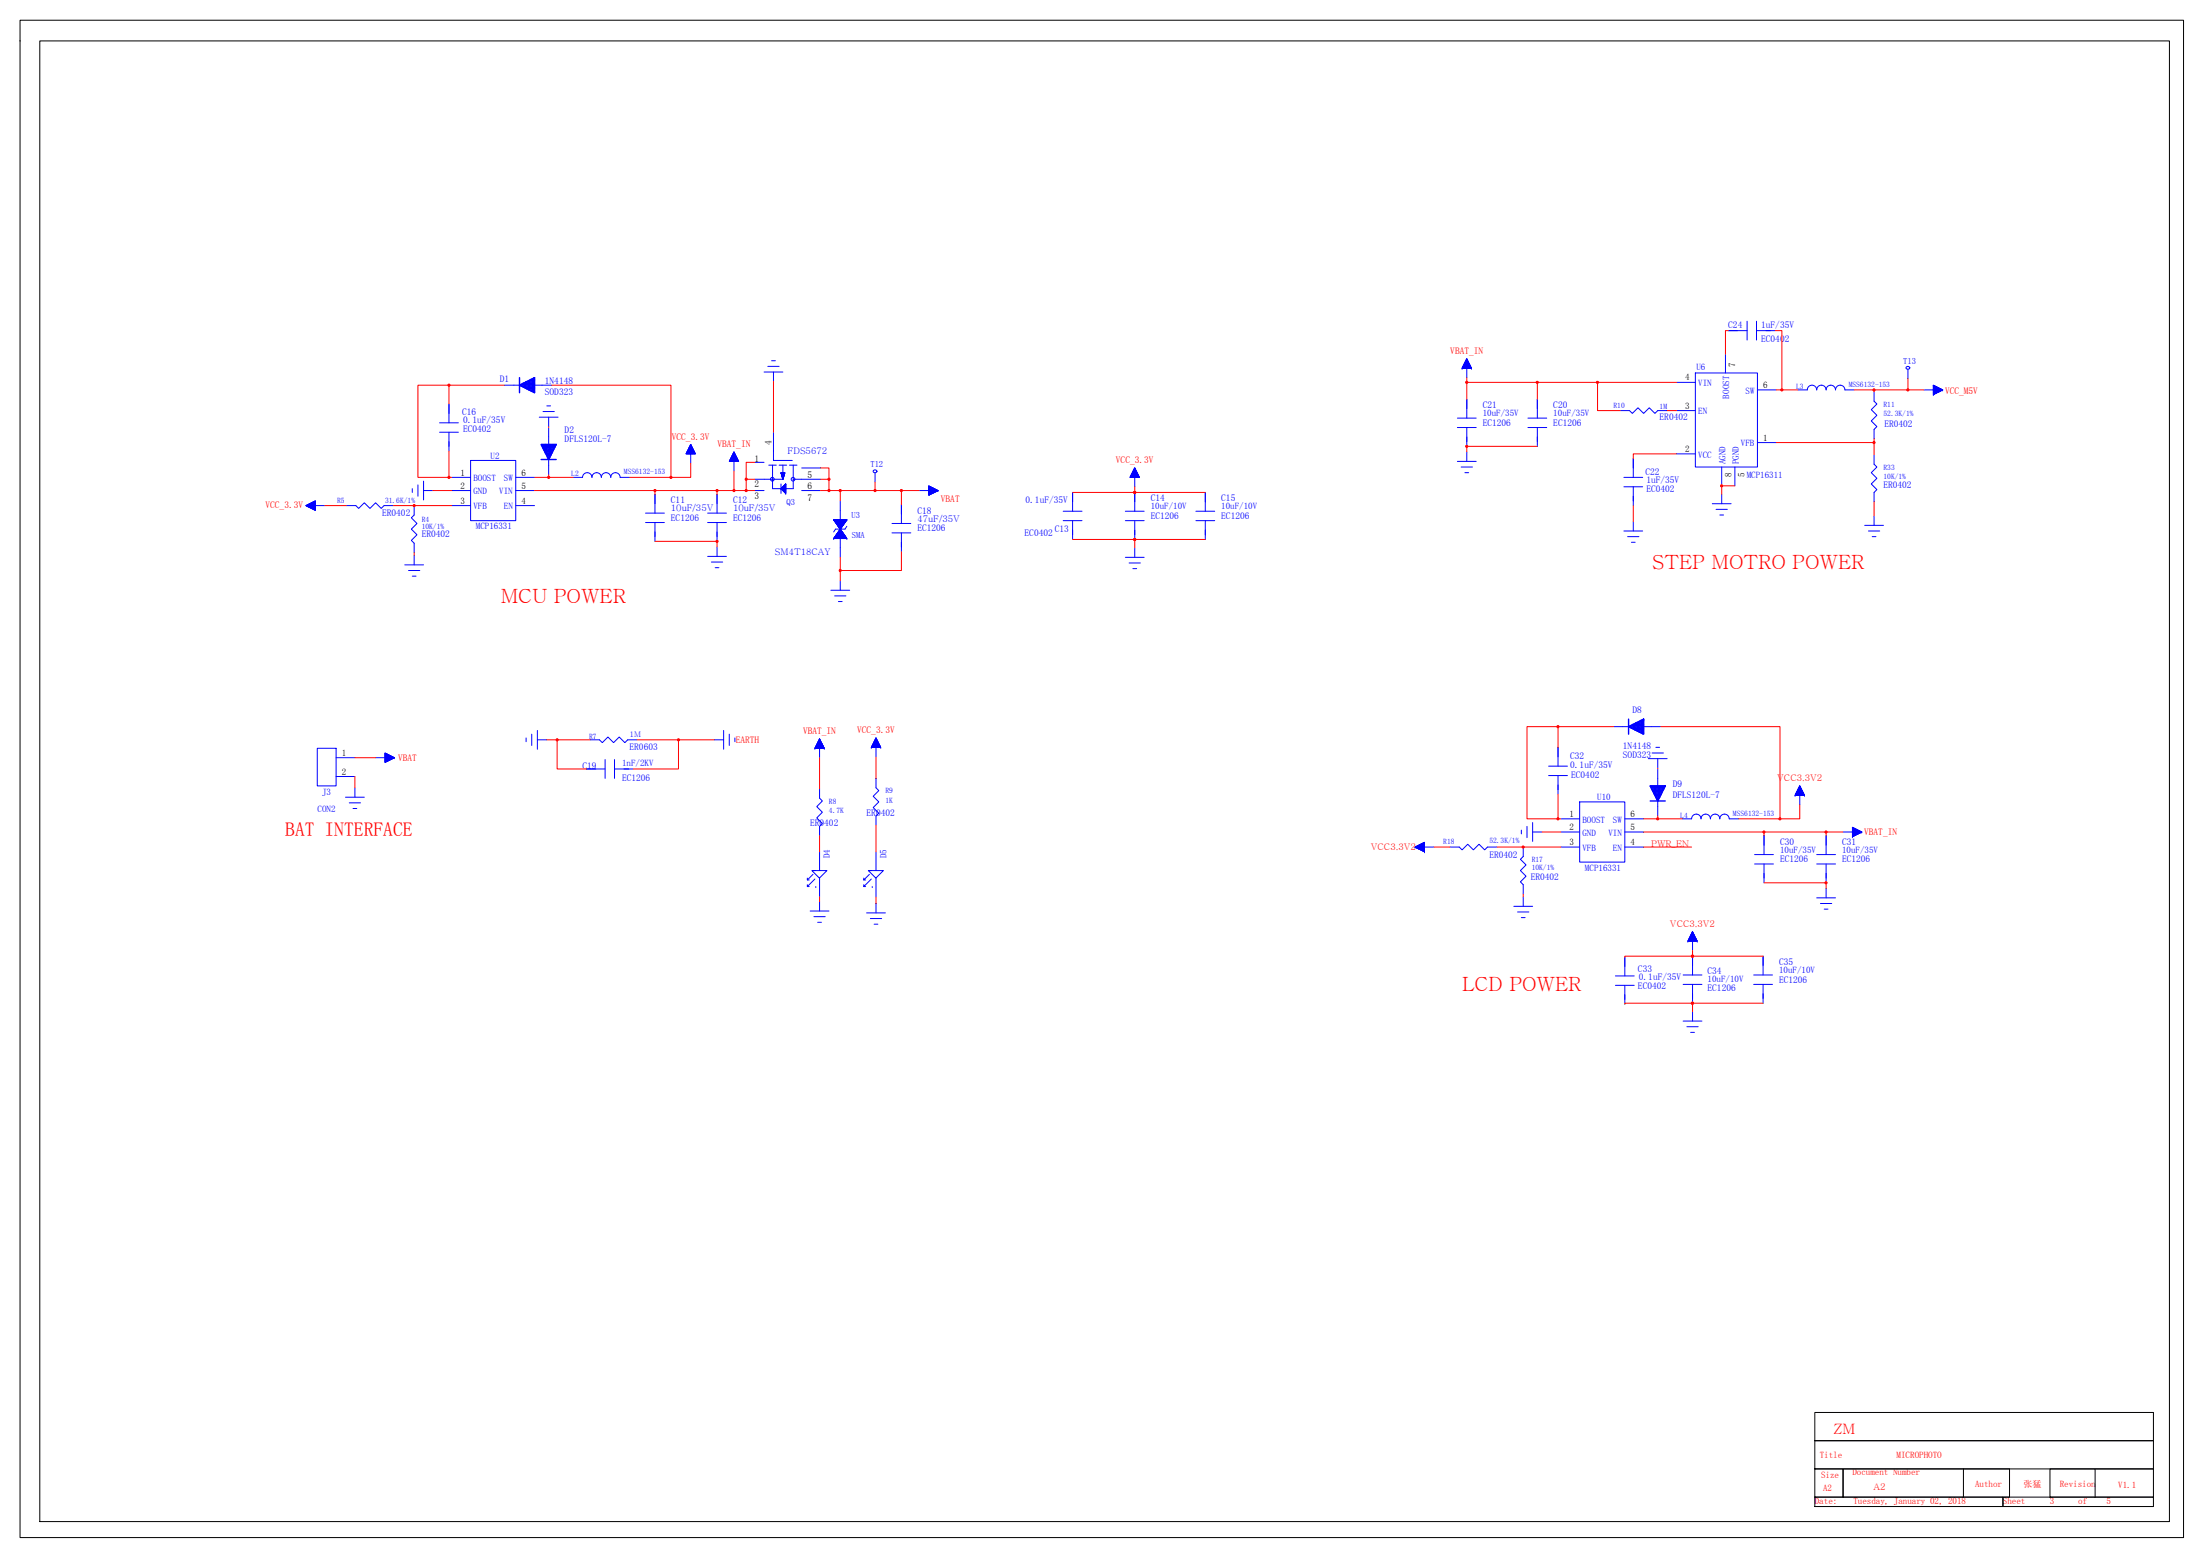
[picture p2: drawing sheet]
<svg xmlns="http://www.w3.org/2000/svg" width="594mm" height="420mm" viewBox="0 0 594 420" stroke-linecap="round" stroke-linejoin="round" font-family="sans-serif">
<g fill="none" stroke="#00f" stroke-width=".27">
<path d="M118.7 116.7h5.1M118.7 114.2h5.1M121.2 109.1v5.1M121.2 116.7v5.1M136.2 104h4.1M144.3 104h4.6M148.2 115.4v4.6M93.5 136.5h2.6l.8 .8 1.5-1.5 1.5 1.5 1.5-1.5 1.5 1.5 .8-.8h2.5M111.8 136.5v2.6l-.7 .7 1.5 1.6-1.5 1.5 1.5 1.5-1.5 1.5 .7 .8v2.5M122 128.9h5.1M122 132.5h5.1M122 136.5h5.1"/>
<path d="M127.1 124.3h12.2v16.3h-12.2zM139.3 128.9h5M139.3 132.5h5M139.3 136.5h5M148.2 124.1v4M154.8 128.9h2.5a1.27 1.27 0 0 1 1.3-1.3 1.27 1.27 0 0 1 1.2 1.3 1.27 1.27 0 0 1 1.3-1.3 1.27 1.27 0 0 1 1.3 1.3 1.27 1.27 0 0 1 1.3-1.3 1.27 1.27 0 0 1 1.2 1.3 1.27 1.27 0 0 1 1.3-1.3 1.27 1.27 0 0 1 1.3 1.3h2.5M174.3 138.6h5.1M176.9 133.5v5.1M191.1 138.6h5.1M193.6 133.5v5.1M226.9 135.3v15.2M243.4 136.3v5.1"/>
<path d="M287.1 138h5.1M289.6 133v5M303.9 138h5.1M306.4 133v5M322.9 138h5.1M325.5 133v5M174.3 141.1h5.1M176.9 141.1v5.1M191.1 141.1h5.1M193.6 141.1v5.1M225.1 140.3h3.6l-1.8 2.6zM225.1 140.3h.1"/>
<path d="M225.1 140.3h3.6M225.1 145.4h.1M225.1 145.4h3.6M225.2 145.4h3.4M225.2 140.3v.2h3.4M225.2 140.5h3.4M225.3 145.2v.2M225.3 145.2h3.2M225.3 140.7h3.2M225.3 145.2h3.2v.2M225.4 140.3v.4h3M225.4 145v.4"/>
<path d="M225.4 145.1h3v.3M225.4 140.3v.5h3M225.4 145h3v.4M225.5 140.3v.6h2.8M225.5 145.4v-.5h2.8v.5M225.5 145h2.8M225.5 144.8v.6M225.6 141.1h2.6M225.6 144.8h2.6M225.6 140.3v.8h2.6M225.6 144.7v.7M225.6 144.7h2.6v.7"/>
<path d="M225.7 141.2h2.4M225.7 144.6v.8M225.7 144.7h2.4M225.7 140.3v.9M225.7 145.4v-.9h2.4v.9M225.7 144.6h2.4M225.8 141.3h2.2M225.8 145.4v-1h2.2v1M225.8 144.5h2.2M225.8 140.3v1.1h2.2M225.9 144.3v1.1M225.9 144.4h2"/>
<path d="M225.9 140.3v1.2M225.9 141.5h2M225.9 140.3v1.3h2l-.1-1.3M226 141.6h1.8M226 144.2h1.8M226.1 145.4v-1.3h1.7v1.3M226.1 140.3v1.4h1.7M226.1 144v1.4M226.1 144h1.6v1.4M226.1 140.3v1.5h1.6M226.1 144h1.6M226.1 140.3v1.6l1.6-.1-.1-1.5"/>
<path d="M226.2 141.9h1.4M226.2 144h1.4M226.2 143.9h1.4v1.5M226.2 142h1.4M226.2 143.8v1.6M226.2 140.3v1.7M226.3 143.7v1.7M226.3 143.8h1.2M226.3 140.3v1.8l1.2-.1v-1.7M226.3 142.1h1.2M226.3 143.6v1.8M226.3 143.7h1.2"/>
<path d="M226.3 140.3v1.9M226.4 142.2h1M226.4 143.6h1M226.5 143.5v1.9M226.5 143.6h.9M226.5 143.5h.9M226.5 140.3v2M226.5 142.3h.8M226.5 145.4v-1.9h.8v1.9M226.5 140.3v2.1M226.6 142.4h.7M226.6 140.3v2.2l.7-.1-.1-2.1"/>
<path d="M226.6 143.3h.6M226.6 142.6h.6M226.6 142.5h.6M226.6 140.3v2.3M226.7 143.1v2.3M226.7 143.2h.4M226.7 140.3v2.4M226.8 142.7h.3M226.8 140.3v2.5M226.8 142.8h.2M226.8 143h.2M226.9 143h.1"/>
<path d="M226.9 140.3v5.1M226.9 142.9h.1M226.9 142.9l1.8 2.5h-3.6zM227 142.9v2.5M227 140.3v2.5M227 143v2.4M227 140.3v2.4M227.1 143v2.4M227.1 143.1h-.3v2.3M227.1 140.3v2.3h-.4M227.2 143.2v2.2M227.2 143.3h-.6v2.1"/>
<path d="M227.2 140.3v2.2M227.2 143.3v2.1M227.3 143.4h-.7v2M227.3 140.3v2M227.4 143.5v1.9M227.4 140.3v1.9M227.4 143.6v1.8M227.4 140.3v1.8M227.5 143.6v1.8M227.6 143.8v1.6M227.6 140.3v1.6M227.7 140.3v1.4"/>
<path d="M227.8 140.3v1.3M227.8 144.1v1.3M227.9 144.3h-2v1.1M227.9 144.3v1.1M227.9 140.3v1.1M228 140.3v1.1h-2.2M228 144.5v.9M228 140.3v.9M228.1 140.3v.9h-2.4v-.9M228.2 140.3v.8M228.2 144.8v.6M228.2 140.3l.1 .6h-2.8v-.6"/>
<path d="M228.3 140.3v.5M228.4 140.3v.4M228.5 140.3v.3h-3.2v-.3M228.6 140.3v.1M228.6 140.3l-3.5 .1M228.7 142.1l-.5 .8h-2.6l-.5 .7M228.7 145.4h.1M228.7 140.3h.1M240.9 143.9h5M240.9 141.4h5M243.4 143.9v5.1M287.1 140.6h5.1"/>
<path d="M289.6 140.6v5.1M303.9 140.6h5.1M306.4 140.6v5.1M322.9 140.6h5.1M325.5 140.6v5.1M159.3 199.8h2.6l.7 .7 1.6-1.5 1.5 1.5 1.5-1.5 1.5 1.5 .8-.7h2.5M158.3 207.6h5.1M163.4 205.1v5.1M165.9 207.6h5.1M165.9 205.1v5.1M221.3 213v2.5l.8 .8-1.6 1.5 1.6 1.5-1.6 1.6 1.6 1.5-.8 .7v2.6M236.6 210.2v2.5l.7 .8-1.5 1.5 1.5 1.5-1.5 1.6 1.5 1.5-.7 .7v2.6"/>
<path d="M426.6 216.5h12.2v16.3h-12.2zM218 237.6h.5M218 239.4h.5M219.5 236.1l-1.5 1.5v-.5M219.7 235.1h3.6l-2 2-2.1-2h.8M220 237.4l-2 2v-.5M220.3 239.4h.1M221.3 230v5.1M221.3 237.1v5.1M233.2 237.6h.6M233.2 239.4h.6M234.8 236.1l-1.6 1.5v-.5"/>
<path d="M235 235.1h3.5l-2 2-2-2h.8M235.3 237.4l-2.1 2v-.5M235.5 239.4h.1M236.6 230v5.1M236.6 237.1v5.1M391.5 228.7h2.6l.7 .8 1.5-1.5 1.6 1.5 1.5-1.5 1.5 1.5 .8-.8h2.5M411.3 228.7v2.6l-.7 .7 1.5 1.6-1.5 1.5 1.5 1.5-1.5 1.5 .7 .8v2.5M421.5 221.1h5.1M421.5 224.7h5.1M421.5 228.7h5.1M438.8 221.1h5M438.8 224.7h5"/>
<path d="M438.8 228.7h5M454.3 221.1h2.5a1.27 1.27 0 0 1 1.3-1.3 1.27 1.27 0 0 1 1.2 1.3 1.27 1.27 0 0 1 1.3-1.3 1.27 1.27 0 0 1 1.3 1.3 1.27 1.27 0 0 1 1.2-1.3 1.27 1.27 0 0 1 1.3 1.3 1.27 1.27 0 0 1 1.3-1.3 1.27 1.27 0 0 1 1.3 1.3h2.5M473.8 233.3h5.1M473.8 230.8h5.1M476.3 225.7v5.1M476.3 233.3v5.1M490.6 233.3h5.1M490.6 230.8h5.1M493.1 225.7v5.1M493.1 233.3v5.1"/>
</g>
<g fill="none" stroke="#00f" stroke-width=".38">
<path d="M140.3 104l4-2v4zM140.3 102v4M140.7 104.2h3.6M140.9 103.7v.6M141.4 104.6h2.9M141.6 103.4v1.3M142.1 104.9h2.2M142.3 103v2M142.7 102.8v2.4M142.7 102.8h1.6M142.8 105.3h1.5M143 102.6v2.8"/>
<path d="M143.4 102.4v3.2M143.4 102.4h.9M143.5 105.6h.8M143.7 102.3v3.4M144.1 102.1v3.8M144.2 102.1h.1M144.2 106h.1M144.3 103.9h-3.8v.3M144.3 103.5h-3v1M144.3 103.1h-2.3v1.8M146.1 120h4.1l-2 4.1zM146.1 124.1h4.1"/>
<path d="M146.2 120v.2h3.9M146.4 120.6h3.5M146.6 120v.9h3.1M146.7 121.3h2.9M147 120v1.6h2.4M147.1 122h2.1M147.3 120v2.4h1.7M147.5 122.7h1.4M147.7 120v3.1h1M147.8 123.4h.7M148 120v3.8h.3M148.4 120v3.7"/>
<path d="M148.7 120v3M149.1 120v2.3M149.4 120v1.5M149.8 120v.8M150.1 120v.1M439.8 196.2l4-2v4zM440 196.3h3.8M440.2 196h3.6M440.7 196.7h3.1M440.9 195.6h2.9M441.4 197h2.4M441.7 195.3h2.1"/>
<path d="M442.1 197.4h1.7M442.4 194.9h1.4M442.8 197.7h1M443.1 194.5h.7M443.5 198.1h.3"/>
</g>
<circle cx="443.8" cy="194.2" r=".19" fill="#00f"/>
<g fill="none" stroke="#00f" stroke-width=".38">
<path d="M439.8 194.2v4M440 196.1v.2M440.3 195.9v.6M440.7 195.8v.9M441 195.6v1.3M441.4 195.4v1.6M441.7 195.2v2M442.1 195.1v2.3M442.5 194.9v2.7M442.8 194.7v3M443.2 194.5v3.5M443.5 194.4v3.7"/>
<path d="M445.6 212.2h4.1l-2.1 4.1zM445.6 216.3h4.1M445.7 212.2l3.9 .1M445.8 212.7h3.7M446 212.2v.8h3.3M446.2 213.4h2.9M446.4 212.2v1.5h2.5M446.5 214.1h2.3M446.7 212.2v2.3h1.9M446.9 214.8h1.5M447.1 212.2v3h1.1M447.2 215.5h.8"/>
<path d="M447.4 212.2v3.7h.4M447.6 216.2h.1M447.8 212.2v3.8M448.2 212.2v3.1M448.5 212.2v2.4M448.9 212.2v1.6M449.2 212.2v.9M449.6 212.2v.2"/>
</g>
<g fill="none" stroke="#00f" stroke-width=".27">
<path d="M207.3 98.9h3.1M208.4 97.4h1M394.8 99.4h2.6M394.8 99.4h.1M394.9 99.3h2.4M394.9 99.3h2.4v.1M394.9 99.2v.2M395 99.1h2.2M395 99h2.1v.4M395 99v.4M395.1 98.9h2M395.1 98.8h1.9v.6"/>
<path d="M395.2 98.6h1.7v.8M395.2 98.6v.8M395.3 98.5h1.6M395.3 98.4h1.5v1M395.3 98.4v1M395.4 98.3h1.4M395.4 98.2h1.3v1.2M395.4 98.2v1.2M395.5 98.1h1.2M395.5 98h1.1v1.4M395.5 97.9v1.5M395.6 97.9h1"/>
<path d="M395.6 97.8h.9v1.6M395.6 97.7v1.7M395.7 97.7h.8M395.7 97.6h.7v1.8M395.8 97.4h.5v2M395.8 97.3v2.1M395.9 97.3h.4M395.9 97.2h.3v2.2M395.9 97.1v2.3M396 97.1h.2M396 97l.1 2.4M396 96.9v2.5"/>
<path d="M396.1 96.9l1.3 2.5h-2.6l1.3-2.5v5.1M396.1 96.9h.1M396.4 97.5h-.6l-.1 1.9M397 98.7h-1.8l-.1 .7M397.4 99.4h.1M465.9 95.6v5.1M466.7 89.3h5.1M471.8 86.7v5.1M474.3 89.3h5.1M474.3 86.7v5.1M515.2 99.7v2.5M145.6 112.6h5.1"/>
<path d="M146.6 111.1h3.1M147.7 109.6h1M148.2 112.6v2.6M206.3 100.5h5.1M208.9 116.7v7.6h5M208.9 100.5v2.5M393.5 115.4h5.1M393.5 112.9h5.1M396.1 107.8v5.1M396.1 115.4v5.1M412.6 115.4h5.1M412.6 112.9h5.1"/>
<path d="M415.1 107.8v5.1M415.1 115.4v5.1M437.5 110.9h2.5l.8 .7 1.5-1.5 1.5 1.5 1.6-1.5 1.5 1.5 .7-.7h2.6M452.7 110.9h5.1M452.7 103.3h5.1M457.8 100.7h16.8v25.4h-16.8zM474.6 119.5h5.1M474.6 105.3h5.1M485.5 105.3h2.5a1.27 1.27 0 0 1 1.3-1.3 1.27 1.27 0 0 1 1.3 1.3 1.27 1.27 0 0 1 1.2-1.3 1.27 1.27 0 0 1 1.3 1.3 1.27 1.27 0 0 1 1.3-1.3 1.27 1.27 0 0 1 1.3 1.3 1.27 1.27 0 0 1 1.2-1.3 1.27 1.27 0 0 1 1.3 1.3h2.5M506.1 105.8v2.5l.7 .8-1.5 1.5 1.5 1.5-1.5 1.6 1.5 1.5-.7 .8v2.5M519.5 105.3h5.1l-2.5 1.3v-2.6l2.5 1.3h-2.5M522.1 106.6h.1"/>
<path d="M522.1 104h.1M522.1 106.4h.2M522.1 106.4h.4M522.1 106.3h.6M522.1 106h1M522.1 105.9h1.5M522.1 105.7h1.7M522.1 105.6h1.9M522.1 105.5h2.1M522.1 105.4h2.3M522.1 105.2l2.4 .1M522.1 105.1h2.2v.3"/>
<path d="M522.1 105h2l-.1 .5M522.1 104.9h1.8l-.1 .7M522.1 104.8h1.6l-.1 .9M522.1 104.7h1.4l-.1 1.2M522.1 104.6h1.2l-.1 1.3M522.1 104.5h1M522.1 104.4h.8l-.1 1.8M522.1 104.3h.6l-.1 2M522.1 104.2h.4l-.1 2.2M522.1 104.1h.2l-.1 2.3M522.1 104.1v2.4M522.3 104.2v2.2"/>
<path d="M522.5 104.3v2M522.7 104.4v1.8M522.9 104.5v1.7h-.8M523 104.5v1.5M523.1 104.6v1.4M523.3 104.7v1.2h-1.2M523.5 104.8v1M523.7 104.9v.8M524 105v.6M524.1 105.1v.4M524.4 105.2v.2M524.5 105.3h.1"/>
<path d="M82.7 136.5v.1M82.8 136.4l-.1 .2h2.5M82.8 136.4h2.4M82.9 136.4v.3M83 136.3l-.1 .4h2.3M83 136.3h2.2M83.1 136.3v.5M83.1 136.8h2.1M83.2 136.2v.6M83.2 136.2h2M83.3 136.2v.7M83.4 136.1l-.1 .8h1.9"/>
<path d="M83.5 136.1h1.7M83.5 136.1v.9M83.5 137h1.7M83.6 136v1M83.6 136h1.6M83.7 136v1.1M83.8 135.9l-.1 1.2h1.5M83.9 135.9h1.3M83.9 135.9v1.3M84 135.8v1.4h1.2M84 135.8h1.2M84.1 135.8v1.5"/>
<path d="M84.2 135.7v1.7h1M84.3 135.7h.9M84.3 135.7v1.7M84.4 135.6v1.8h.8M84.5 135.6h.7M84.5 135.6v1.9M84.6 135.5v2h.6M84.7 135.5h.5M84.7 135.5v2.1M84.8 135.4v2.2h.4M84.9 135.4h.3M84.9 135.4v2.3"/>
<path d="M85 135.3v2.5h.2M85.1 135.3h.1M85.1 135.3v2.5M87.7 136.5h-5.1l2.6 1.3v-2.5l-2.6 1.2h2.6M111.3 132v1M112.9 130.9v3.1M114.4 129.9v5.1M114.4 132.5h2.5M185.3 122.4h2.4M185.4 122.3h2.2M185.5 122v.6M185.5 122.1h2"/>
<path d="M185.6 122h1.9M185.6 121.8v.8M185.6 121.9h1.8M185.7 121.8h1.7M185.7 121.6v1M185.7 121.7h1.6M185.8 121.6h1.5M185.8 121.4v1.2M185.8 121.5h1.4M185.9 121.4h1.3M185.9 121.1v1.5M185.9 121.3h1.2"/>
<path d="M186 121.2h1.1M186 120.9v1.7M186 121.1h1M186.1 121h.9M186.1 120.7v1.9M186.1 120.9h.8M186.2 120.8h.7M186.2 120.5v2.1M186.2 120.7h.6v1.9M186.3 120.6h.5M186.3 120.3v2.3M186.3 120.5h.4"/>
<path d="M186.4 120.4h.3M186.4 120.1v2.5M186.4 120.3h.2M186.5 120.2h.1M186.5 122.6v-2.6l1.3 2.6h-2.6l1.3-2.6v5.1M186.5 120.1h.1M186.6 120.2v2.4M186.7 120.4v2.2M186.9 120.8v1.8M187 121v1.6M187.1 121.2v1.4M187.2 121.4v1.2"/>
<path d="M187.3 121.6v1M187.4 121.9v.7M187.5 122v.6M187.6 122.2h-2.1l-.1 .4M187.6 122.3v.3M197 124.4l2.4 .1M197 124.4h2.4M197.1 124.3h2.2M197.2 124v.6M197.2 124.1h2M197.2 124h2M197.3 123.8v.8"/>
<path d="M197.3 123.9h1.8M197.4 123.8h1.7M197.4 123.6v1M197.4 123.7h1.6M197.4 123.6h1.6M197.5 123.5h1.4M197.6 123.2v1.4M197.6 123.3h1.2M197.6 123.2h1.2M197.7 123v1.6M197.7 123.1h1M197.8 123h.9"/>
<path d="M197.8 122.8v1.8M197.8 122.9h.8M197.9 122.8h.7M197.9 122.6v2M197.9 122.7h.6M197.9 122.6h.6M198 122.4v2.2M198 122.5h.4M198 122.4h.4M198.1 122.2v2.4M198.1 122.3h.2M198.2 122.2h.1"/>
<path d="M198.2 124.6v-2.6l1.3 2.6h-2.6l1.3-2.6v5.1M198.2 122.1h.1M198.3 122.3v2.3M198.4 122.4v2.2M198.5 122.7v1.9M198.6 122.9v1.7M198.7 123.1v1.5M198.8 123.3v1.3M198.9 123.4h-1.4v1.2M198.9 123.5v1.1M199 123.7v.9M199.1 123.9v.7"/>
<path d="M199.2 124.1v.5M199.3 124.2h-2.2v.4M199.3 124.3v.3M203.8 132.5h2.5M203.8 124.8h2.5M207.6 125.6h2M208.6 125.6v6.4h5.6v-6.4M210.4 125.6h2M210.9 127.6h1l-.5 1.8zM210.9 127.6h.1M210.9 127.8h1M210.9 127.7h1"/>
<path d="M210.9 127.6h1M210.9 132h.1M210.9 130.7v2.5M210.9 131.9h1.3M211 127.6v.2h.9M211 128h.9M211 131.9l1.2 .1M211 127.6v.4h.8l.1-.4M211 128.1h.8M211 128h.8M211.1 127.6v.8h.6M211.1 128.2h.7"/>
<path d="M211.1 132.1h1.1M211.1 128.5h.6M211.2 127.6v.9h.5M211.2 128.7h.5M211.2 128.6h.5M211.2 127.6v1.3h.4M211.2 128.7h.4M211.2 132.3h1M211.2 131.7h1M211.3 129h.3M211.3 127.6v1.5h.2M211.3 129.1h.2"/>
<path d="M211.3 131.6v.8h.9M211.4 127.6l.1 1.7M211.4 129.4h.1M211.4 129.4h-7.6M211.4 125.6v3.8M211.4 131.4h.8M211.5 127.6v1.6h-.2M211.5 131.3v1.3h.7M211.6 127.6v1.4h-.3M211.6 132.7h.6M211.6 131.3h.6M211.7 127.6l-.1 1.2h-.4"/>
<path d="M211.7 127.6v.8h-.6M211.7 131.1v1.7h.5M211.8 127.6v.6h-.7M211.8 132.9h.4M211.8 131h.4M211.9 127.6h.1M211.9 130.9v2.1h.3M212.1 133.1h.1M212.2 130.7v2.5M212.2 130.7v2.5l-1.3-1.2zM212.2 133.2h.1M212.2 130.7h.1"/>
<path d="M212.2 130.8v2.4M212.2 130.8h-.2v2.3M212.2 130.9h-.2v2.1h.2M212.2 131h-.3v1.9h.3M212.2 131.1h-.4v1.7M212.2 131.2h-.5v1.5h.5M212.2 131.3h-.6v1.3M212.2 131.4h-.7v1.1h.7M212.2 131.5h-.8v.9h.8M212.2 131.6h-.9v.7h.9M212.2 131.7h-1v.5M212.2 131.8h-1.1v.4h1.1"/>
<path d="M212.2 131.8h-1.2v.3M213.2 125.6h2M214.2 129.4h7.4M216.5 132.5h5.1M216.5 126.4h5.1M236.3 127.6v2.6M248.2 132.5h5.1l-2.5 1.2v-2.5l2.5 1.3M250.8 133.7h.1M250.8 133.6h.3M250.8 133.4h.7M250.8 133.3h.9M250.8 131.4h.5l-.1 2.1"/>
<path d="M250.8 132h1.5v1M250.8 133.2h1.2M250.8 133.1h1.4M250.8 133h1.6M250.8 132.9h1.8M250.8 132.8h2M250.8 132.7h2.2M250.8 132.6h2.4M250.8 132.5h2.5M250.8 132.4h2.3M250.8 132.3h2.1v.4M250.8 132.2h1.9l.1 .5"/>
<path d="M250.8 132.1h1.7v.8M250.8 131.8h1.3l-.1 1.3M250.8 131.8h1.1v1.4M250.8 131.7h.9M250.8 131.6h.7v1.8M250.8 131.3h.3M250.8 131.3v2.4M250.9 131.3v2.3M251 131.3v2.3M251.1 131.4v2.1M251.3 131.5v2h-.5M251.5 131.6v1.7"/>
<path d="M251.6 131.7v1.6M251.7 131.7v1.5M252 131.8v1.3M252.2 131.9v1.1M252.4 132v.9M252.6 132.1v.7M252.7 132.2v.6M253 132.3v.3M253.1 132.4v.2M253.2 132.4v.1M253.3 132.5h.1M305.2 128.9h2.5"/>
<path d="M305.2 128.8l2.4 .1M305.3 128.5v.4M305.3 128.6h2.2v.3M305.3 128.5h2.2M305.4 128.4v.5M305.4 128.4h2v.5M305.4 128.3h2M305.5 128.1v.8M305.5 128.2h1.8v.7M305.6 128.1h1.7M305.6 128v.9M305.6 128h1.6v.9"/>
<path d="M305.7 127.9h1.5M305.7 127.7v1.2M305.7 127.8h1.4v1.1M305.7 127.7h1.4M305.8 127.5v1.4M305.8 127.6h1.2v1.3M305.9 127.5h1.1M305.9 127.3v1.6M305.9 127.4h1v1.5M306 127.3h.9M306 127.1v1.8M306 127.2h.8v1.7"/>
<path d="M306.1 127.1h.7M306.1 126.9v2M306.1 127h.6v1.9M306.2 126.9h.5M306.2 126.8h.4v2.1M306.3 126.5v2.4M306.3 126.6h.2v2.3M306.4 126.5h.1M306.4 126.4v2.5M306.4 126.4h.1M306.4 126.4l1.3 2.5h-2.5l1.2-2.5v5M306.6 126.7h-.3l-.1 2.2"/>
<path d="M307.6 128.7h-2.4v.2M393.5 124.6h5.1M394.6 126.1h3M395.6 127.6h1M396.1 122v2.6M438.5 131.4h5.1M438.5 128.9h5.1M441 123.8v5.1M441 131.4v5.1M452.7 122.6h5.1M462.4 136h5.1M463.4 137.5h3"/>
<path d="M464.4 139.1h1M464.9 126.1v5.1M464.9 133.5v2.5M468.5 126.1v5.1M506.1 122.8v2.5l.7 .8-1.5 1.5 1.5 1.6-1.5 1.5 1.5 1.5-.7 .8v2.5M506.1 139.3v2.6M109.3 152.5h5.1M110.3 154.1h3.1M111.3 155.6h1M111.8 150v2.5M191.1 150.2h5.1M192.1 151.8h3"/>
<path d="M193.1 153.3h1M193.6 147.7v2.5M224.4 159.4h5M226.9 156.8v2.6M303.9 150.5h5.1M304.9 152h3M305.9 153.5h1M306.4 148v2.5M438.5 143.4h5.1M439.5 144.9h3.1M440.5 146.4h1.1M441 140.8v2.6"/>
<path d="M503.5 141.9h5.1M504.5 143.4h3.1M505.6 144.9h1M225.4 160.9h3M226.4 162.4h1M142.1 199.3v1M143.6 198.2v3.1M145.1 197.2v5.1M145.1 199.8h2.6M192.9 199.8h2.5M195.4 197.2v5.1M196.9 198.2v3.1"/>
<path d="M198.5 199.3v1M221.1 199.9v2.2M221.1 199.9h.4M221.2 199.7v2.4M221.2 199.8h.3v2.3M221.2 199.7h.2M221.3 199.5v2.6M221.3 199.6l.1 2.5M221.3 199.5h.1M221.3 199.5l1.3 2.6h-2.6l1.3-2.6v5.1M236.2 199.9v1.9M236.3 199.9h.6v1.9"/>
<path d="M236.3 199.8h.5M236.3 199.7v2.1M236.4 199.7h.4M236.4 199.6h.3M236.4 199.5v2.3M236.5 199.5h.2M236.5 199.4h.1M236.5 199.3v2.5M236.6 199.3h.1M236.6 199.3l1.2 2.5h-2.5l1.3-2.5v5M236.6 199.4v2.4M236.7 199.6v2.2"/>
<path d="M236.8 199.8v2M435.7 196.2h4.1M443.8 196.2h4.6M85.7 202.1h5.1v10.1h-5.1zM90.8 204.6h5M90.8 209.7h5M93.3 215.3h5.1M94.3 216.8h3.1M95.3 218.3h1M95.8 212.7v2.6M101.4 204.6h5.1M104 204.8h2.2"/>
<path d="M104 205.8h.1M104 205.6h.5M104 205.4h.9M104 205.2h1.4M104 205h1.8M104 204.9h2M104 204.7h2.4M104 204.5h2.3M104 204.4h2.1v.4M104 204.3h1.9M104 204.2h1.7M104 204.1h1.5"/>
<path d="M104 204h1.3M104 203.9h1.1M104 203.8h.9l-.1 1.6M104 203.7h.7M104 203.6h.5M104 203.5h.3M104 203.4l.1 2.4M104 203.3l2.5 1.3-2.5 1.3zM104 203.4v2.4M104.2 203.5v2.2M104.3 203.5v2.2h-.3M104.4 203.6v2"/>
<path d="M104.5 203.6v2M104.6 203.7v1.8M104.7 203.8v1.7h-.7M104.9 203.8v1.6M105 203.9v1.4M105.1 203.9v1.4h-1.1M105.2 204v1.2M105.3 204v1.2M105.4 204.1v1M105.6 204.2v.9h-1.6M105.6 204.2v.8M105.7 204.3v.7"/>
<path d="M105.8 204.3v.6M106 204.3v.6M106.1 204.4v.4M106.2 204.5v.2M106.4 204.6v.1M106.5 204.6h.1M220 202.1h.1M220 202.1h2.6M220.1 202h2.4M220.1 201.8v.3M220.1 201.9h2.4v.2M220.2 201.8h2.2"/>
<path d="M220.3 201.7h2.1v.4M220.4 201.4v.7M220.4 201.5h1.9v.6M220.4 201.4h1.8M220.5 202.1v-.8h1.7v.8M220.5 201.1h1.6M220.5 201v1.1M220.5 201h1.6v1.1M220.6 201h1.4M220.7 200.9h1.3v1.2M220.8 200.5v1.6M220.8 200.6h1.1v1.5"/>
<path d="M220.8 200.5h1M220.9 200.4h.9v1.7M221 200.1v2M221 200.2h.7v1.9M221 200.1h.6M221.1 200h.5v2.1M221.7 200.3h-.8v1.8M221.9 200.7h-1.2v1.4M222.3 201.5h-2v.6M222.6 202.1h.1M235.3 201.8h.1M235.4 201.7h2.3"/>
<path d="M235.4 201.5v.3M235.5 201.5h2.2M235.5 201.5h2.1M235.5 201.4v.4M235.5 201.4h2.1M235.6 201.3h1.9v.5M235.6 201.1v.7M235.6 201.1h1.9M235.7 201h1.7M235.7 201v.8M235.8 200.9h1.5M235.8 200.7v1.1"/>
<path d="M235.9 200.7h1.4v1.1M235.9 200.6h1.3M235.9 200.5v1.3M236 200.5h1.2M236 200.4h1.1M236 200.3v1.5M236 200.3h1.1v1.5M236.1 200.2h.9M236.1 200.1v1.7M236.1 200.1h.9M236.2 200h.7M237 200.2v1.6"/>
<path d="M237.2 200.6v1.2M237.4 201v.8M237.6 201.4v.4M237.7 201.6l.1 .2h-2.5M237.8 201.8h.1M418.2 209.4h5.1M418.2 206.9h5.1M420.7 201.8v5.1M420.7 209.4v5.1M445.1 204.9h5.1M446.1 203.3h3.1M447.1 201.8h1.1"/>
<path d="M447.6 207.6v4.6M447.6 216.3v4M447.6 204.9v2.5M484.7 214.8h2.6M484.7 214.8h.1M484.8 214.7h2.4M484.8 214.6h2.4v.2M484.9 214.8v-.4h2.2v.4M485 214.2h2M485 214.2h2v.6M485 214.1v.7M485.1 214.1h1.8"/>
<path d="M485.1 214.8v-.8h1.8v.8M485.2 213.8h1.6M485.2 213.7h1.6v1.1M485.3 213.6h1.4v1.2M485.3 213.5v1.3M485.4 213.4h1.2M485.4 213.3h1.2v1.5M485.4 213.2v1.6M485.5 213.2h1M485.5 213.1h.9v1.7M485.5 213v1.8M485.6 213h.8"/>
<path d="M485.6 212.9h.8v1.9M485.7 212.7h.6v2.1M485.7 212.6v2.2M485.8 212.6h.4M485.9 212.5h.2v2.3M485.9 212.4v2.4M485.9 212.4h.2M485.9 212.3l.1 2.5M485.9 212.2v2.6M486 212.2l1.3 2.6h-2.6l1.3-2.6v5.1M486 212.2h.1M486.3 212.8h-.6l-.1 2"/>
<path d="M486.7 213.7h-1.4l-.1 1.1M487.1 214.5h-2.2l-.1 .3M487.3 214.8h.1M382.1 228.7l2.6-1.2v2.5l-2.6-1.3h5.1M382.1 228.7h.1M382.1 228.8h2.6M382.3 228.9h2.4M382.3 228.6v.2M382.5 229h2.2M382.5 228.5v.4M382.7 228.4v.7h2M382.9 229.2h1.8"/>
<path d="M382.9 228.3v.9M383.1 229.3h1.6M383.1 228.2v1M383.3 228.1v1.2M383.4 229.4h1.3M383.5 228v1.4M383.6 229.5h1.1M383.7 227.9v1.7M383.8 229.6h.9M383.9 227.8v1.9M384 229.7h.7M384.1 227.7v2"/>
<path d="M384.2 229.8h.5M384.3 227.6v2.2M384.4 229.9h.3M384.5 227.5v2.5M384.7 228.5h-2.1v.5M384.7 228h-1.1v1.5M384.7 230h.1M384.7 227.5h.1M384.7 228.3h-1.7v.9M384.7 227.8h-.7v1.9M384.7 228.6h-2.3v.3M384.7 228.1h-1.3v1.3"/>
<path d="M384.7 227.6h-.3v2.3M384.7 228.4h-1.9v.7M384.7 227.9h-.9v1.7M384.7 228.7l-2.5 .1M384.7 228.2h-1.5v1.1M384.7 227.7h-.5v2.1M384.7 227.5v2.5M410.8 224.2v1M412.3 223.1v3.1M413.9 224.7h2.5M413.9 222.1v5.1M493.1 239.9v2.5"/>
<path d="M497.7 224.7h5.1l-2.6 1.2v-2.5l2.6 1.3M500.2 225.9h.1M500.2 223.4h.1M500.2 225.7h.5M500.2 225.5h.9M500.2 225.3h1.3M500.2 225.2h1.6M500.2 225.1h1.7M500.2 224.9h2.2M500.2 224.8h2.4M500.2 224.7h2.6M500.2 224.6h2.5"/>
<path d="M500.2 224.5h2.2M500.2 224.4h2.1M500.2 224.3h1.8M500.2 224.2h1.7M500.2 224.1h1.4l.1 1.1M500.2 224h1.2M500.2 223.9h1M500.2 223.8h.8M500.2 223.7h.6M500.2 223.6h.4M500.2 223.5h.2M500.3 223.5v2.4"/>
<path d="M500.4 223.5v2.3M500.5 223.6v2.2h-.3M500.6 223.6v2.1M500.7 223.6v2.1M500.8 223.7v1.9M500.9 223.8v1.8h-.7M501 223.8v1.7M501.1 223.9v1.6M501.2 223.9v1.5M501.3 224v1.4h-1.1M501.4 224v1.3M501.5 224.1v1.2"/>
<path d="M501.6 224.1v1.1M501.8 224.2v.9M501.9 224.3v.8M502 224.3v.7M502.1 224.4l.1 .6h-2M502.2 224.4v.5M502.3 224.5v.4M502.4 224.5v.3M502.5 224.6v.2M502.6 224.6v.1M502.7 224.7h.1M218.8 246h5.1"/>
<path d="M219.8 247.5h3M220.8 249h1M221.3 243.5v2.5M234 246.5h5.1M235 248h3.1M236 249.6h1.1M236.6 244v2.5M408.8 244.7h5.1M409.8 246.3h3M410.8 247.8h1M411.3 242.2v2.5M438.8 258.4v5.1"/>
<path d="M455.8 254.1h.1M455.8 254.1h2.5M455.9 254h2.3v.1M455.9 253.9v.2M455.9 253.9h2.3M456 253.8h2.1M456 253.7v.4M456 253.7h2.1M456.1 253.6h1.9v.5M456.1 253.5v.6M456.1 253.5h1.9M456.2 253.4h1.7"/>
<path d="M456.2 253.3v.8M456.2 253.3h1.6M456.3 253.2h1.5M456.3 254.1v-1h1.4l.1 1M456.4 253h1.3M456.4 252.9v1.2M456.4 252.9h1.3M456.5 252.8h1.1M456.5 252.6v1.5M456.5 252.7h1.1v1.4M456.6 252.6h.9v1.5M456.6 252.4v1.7"/>
<path d="M456.6 252.5h.8M456.7 252.3h.7M456.7 252.2v1.9M456.7 252.3h.6l.1 1.8M456.8 252.2h.5M456.8 252v2.1M456.8 252.1h.4M456.9 251.9h.3M456.9 251.8v2.3M456.9 251.8h.3M457 251.8h.1M457 251.6v2.5"/>
<path d="M457 258.2v5.1M457 251.6l1.3 2.5h-2.5l1.2-2.5v5.1M457 251.7h.1M457.1 251.7v2.4M457.2 251.9v2.2M457.3 252.1v2M457.7 252.9v1.2M457.9 253.3v.8M458.1 253.7v.4M458.3 254.1h.1M476.1 258.2v5.1M490.6 242.4h5.1"/>
<path d="M491.6 244h3M492.6 245.5h1M436.2 266.1h5.1M436.2 263.5h5.1M438.8 266.1v5M454.5 265.8h5.1M454.5 263.3h5.1M454.5 275.7h5.1M455.5 277.2h3.1M456.5 278.8h1.1M457 265.8v5.1M457 273.2v2.5"/>
<path d="M473.6 265.8h5M473.6 263.3h5M476.1 265.8v5.1"/>
<circle cx="515.3" cy="99.3" r=".45"/>
<circle cx="208.6" cy="129.4" r=".5"/>
<circle cx="214.1" cy="129.4" r=".5"/>
<circle cx="236.4" cy="127.3" r=".45"/>
</g>
<g fill="none" stroke="#f00" stroke-width=".27">
<path d="M466.7 89.3h-.8v6.3M479.4 89.3h1.8v16h4.3M121.2 109.1v-5.1h-8.3v24.9h8.3M121.2 104h15M148.2 115.2v.2M148.9 104h32.3v24.9h5.3v-3.8M208.9 103v13.7M396.1 102v5.8M396.1 103.3h19M431.4 103.3h-16.3v4.5M450.2 110.9h2.5M452.7 103.3h-21.3v7.6h6.1"/>
<path d="M479.7 119.5h26.4v3.3M479.7 105.3h1.5M506.1 105.3v.5M506.1 118.5v1M515.2 102.2v3.1h4.3M515.2 105.3h-14.5M87.7 136.5h5.8M106.2 136.5h15.8M116.9 132.5h5.1M121.2 121.8v7.1h.8M144.3 128.9h3.9M144.3 132.5h59.5"/>
<path d="M148.2 128.1v.8h6.6M170 128.9h11.2M176.9 132.5v1M193.6 132.5v1M198.2 127.1v5.4M201.5 129.4h2.3M203.8 124.8h-2.3v7.7M221.6 126.4h2.3v3M221.6 129.4h2.3v3.1M221.6 132.5h5.3M236.3 130.2v2.3h7.1M236.3 132.5h-9.4v2.8"/>
<path d="M243.4 132.5h4.8M243.4 132.5v3.8M289.6 133h16.8M306.4 133h.1M306.4 131.4v1.6h19.1M415.1 120.5h-19v1.5M441 136.5v4.3M452.7 122.6h-11.7v1.2M468.5 131.2h-3.6v2.3M506.1 135.5v3.8M111.8 149.2v.8M176.9 146.2h16.7v1.5"/>
<path d="M226.9 150.5v3.6M243.4 149v5.1h-16.5v2.7M289.6 145.7h16.8v2.3M306.4 145.7h.1M306.4 145.7h19.1M147.7 199.8h2.7M159.3 199.8h-8.9v7.8h7.9M172 199.8h11.2M192.9 199.8h-9.7v7.8h-12.2M420.7 196.2h15M448.4 196.2h32.3v24.9h5.3v-3.8M95.8 209.7v3"/>
<path d="M95.8 204.6h5.6M221.3 204.6v8.4M236.6 204.3v5.9M420.7 201.8v-5.6h-8.4v24.9h8.4M420.7 214.5v6.6h.8M447.6 207.4v.2M221.3 225.7v4.3M236.6 222.9v7.1M387.2 228.7h4.3M404.2 228.7h17.3M416.4 224.7h5.1M443.8 221.1h3.8"/>
<path d="M443.8 224.7h53.9M443.8 228.7h13M447.6 220.3v.8h6.7M469.5 221.1h11.2M476.3 238.4h16.8v1.5M476.3 224.7v1M493.1 224.7v1M221.3 242.2v1.3M236.6 242.2v1.8M411.3 241.4v.8M457 258.2h.1M457 256.7v1.5h19.1"/>
<path d="M457 258.2h-18.2v.2M438.8 271.1v-.2h18.2v2.3M457 270.9h.1M457 270.9h19.1"/>
</g>
<g fill="#f00" stroke="#f00" stroke-width=".27">
<circle cx="193.6" cy="146.2" r=".3"/>
<circle cx="111.8" cy="136.5" r=".3"/>
<circle cx="306.4" cy="133" r=".3"/>
<circle cx="306.4" cy="145.7" r=".3"/>
<circle cx="181.2" cy="128.9" r=".3"/>
<circle cx="148.2" cy="128.9" r=".3"/>
<circle cx="121.2" cy="104" r=".3"/>
<circle cx="121.2" cy="128.9" r=".3"/>
<circle cx="176.9" cy="132.5" r=".3"/>
<circle cx="193.6" cy="132.5" r=".3"/>
<circle cx="198.2" cy="132.5" r=".3"/>
<circle cx="183.2" cy="199.8" r=".3"/>
<circle cx="150.4" cy="199.8" r=".3"/>
<circle cx="493.1" cy="238.4" r=".3"/>
<circle cx="411.3" cy="228.7" r=".3"/>
<circle cx="480.6" cy="221.1" r=".3"/>
<circle cx="447.6" cy="221.1" r=".3"/>
<circle cx="420.7" cy="196.2" r=".3"/>
<circle cx="420.7" cy="221.1" r=".3"/>
<circle cx="476.3" cy="224.7" r=".3"/>
<circle cx="493.1" cy="224.7" r=".3"/>
<circle cx="457" cy="258.2" r=".3"/>
<circle cx="457" cy="270.9" r=".3"/>
<circle cx="415.1" cy="103.2" r=".3"/>
<circle cx="396.1" cy="120.5" r=".3"/>
<circle cx="431.4" cy="103.2" r=".3"/>
<circle cx="464.9" cy="131.2" r=".3"/>
<circle cx="481.2" cy="105.3" r=".3"/>
<circle cx="506" cy="119.5" r=".3"/>
<circle cx="506" cy="105.3" r=".3"/>
<circle cx="243.4" cy="132.5" r=".3"/>
<circle cx="226.9" cy="132.5" r=".3"/>
<circle cx="201.5" cy="132.5" r=".3"/>
<circle cx="201.5" cy="129.4" r=".3"/>
<circle cx="223.9" cy="132.5" r=".3"/>
<circle cx="223.9" cy="129.4" r=".3"/>
<circle cx="396.1" cy="103.2" r=".3"/>
<circle cx="226.9" cy="154" r=".3"/>
<circle cx="236.3" cy="132.5" r=".3"/>
<circle cx="515.2" cy="105.3" r=".3"/>
</g>
<path d="M5.4 5.5h584.2v409.7h-584.2zM10.7 11h575.1v399.9h-575.1zM490.1 381.4h91.4v7.6h-91.4zM490.1 389h91.4v7.6h-91.4zM490.1 396.6h7.6v7.7h-7.6zM497.7 396.6h44.9v7.7h-44.9zM530.2 396.6v7.7M553.6 396.6h27.9v7.7h-27.9zM565.8 396.6v7.7M490.1 404.3h50.8v2.5h-50.8zM540.9 404.3h40.6v2.5h-40.6z" fill="none" stroke="#000" stroke-width=".27"/>
<g font-size="5.3" fill="#f00">
<text x="446.1" y="153.5">STEP MOTRO POWER</text>
<text x="135.2" y="162.9">MCU POWER</text>
<text x="77" y="225.7">BAT INTERFACE</text>
<text x="394.8" y="267.6">LCD POWER</text>
</g>
<text font-size="3.9" fill="#f00" x="495.1" y="387.2">ZM</text>
<g font-size="2.5" fill="#00f">
<text x="466.7" y="88.5">C24</text>
<text x="475.6" y="88.7">1uF/35V</text>
<text x="475.6" y="92.5">EC0402</text>
<text x="135" y="103.3">D1</text>
<text x="147.1" y="103.7">1N4148</text>
<text x="147.1" y="106.7">SOD323</text>
<text x="124.8" y="112">C16</text>
<text x="400.4" y="110.3">C21</text>
<text x="419.5" y="110.3">C20</text>
<text x="448.2" y="113.4">ER0402</text>
<text x="125" y="116.7">EC0402</text>
<text x="125" y="114.2">0.1uF/35V</text>
<text x="152.5" y="117">D2</text>
<text x="152.5" y="119.4">DFLS120L-7</text>
<text x="400.4" y="114.9">EC1206</text>
<text x="419.5" y="114.9">EC1206</text>
<text x="508.9" y="115.2">ER0402</text>
<text x="444.3" y="128.3">C22</text>
<text x="444.6" y="130.4">1uF/35V</text>
<text x="508.6" y="131.7">ER0402</text>
<text x="181.2" y="135.9">C11</text>
<text x="197.9" y="135.9">C12</text>
<text x="276.9" y="135.8">0.1uF/35V</text>
<text x="310.7" y="135.4">C14</text>
<text x="329.8" y="135.4">C15</text>
<text x="444.6" y="133">EC0402</text>
<text x="103.2" y="139.3">ER0402</text>
<text x="181.2" y="140.6">EC1206</text>
<text x="197.9" y="140.6">EC1206</text>
<text x="247.7" y="138.7">C18</text>
<text x="247.7" y="143.4">EC1206</text>
<text x="284.8" y="143.8">C13</text>
<text x="310.7" y="140.1">EC1206</text>
<text x="329.8" y="140.1">EC1206</text>
<text x="113.9" y="145.1">ER0402</text>
<text x="276.7" y="144.7">EC0402</text>
<text x="440.8" y="192.4">D8</text>
<text x="170" y="202.6">ER0603</text>
<text x="438.2" y="202.2">1N4148</text>
<text x="157.3" y="207.5">C19</text>
<text x="424" y="205">C32</text>
<text x="424" y="207.4">0.1uF/35V</text>
<text x="438.2" y="204.7">SOD323</text>
<text x="168" y="210.9">EC1206</text>
<text x="424.3" y="210.2">EC0402</text>
<text x="451.7" y="212.5">D9</text>
<text x="451.7" y="215.4">DFLS120L-7</text>
<text x="234" y="220.3">ER0402</text>
<text x="218.8" y="223.1">ER0402</text>
<text x="402.2" y="231.8">ER0402</text>
<text x="480.7" y="228.1">C30</text>
<text x="480.7" y="232.8">EC1206</text>
<text x="497.4" y="228.1">C31</text>
<text x="497.4" y="232.8">EC1206</text>
<text x="413.4" y="237.5">ER0402</text>
<text x="442.3" y="262.4">C33</text>
<text x="461.1" y="262.9">C34</text>
<text x="480.4" y="260.6">C35</text>
<text x="442.3" y="267.1">EC0402</text>
<text x="442.6" y="264.5">0.1uF/35V</text>
<text x="461.1" y="267.6">EC1206</text>
<text x="480.4" y="265.3">EC1206</text>
</g>
<g font-size="2.5" fill="#f00">
<text x="391.6" y="95.6">VBAT_IN</text>
<text x="525.2" y="106.3">VCC_M5V</text>
<text x="181.4" y="118.7">VCC_3.3V</text>
<text x="193.8" y="120.8">VBAT_IN</text>
<text x="301.3" y="125.1">VCC_3.3V</text>
<text x="71.7" y="137.3">VCC_3.3V</text>
<text x="254.1" y="135.7">VBAT</text>
<text x="231.5" y="198">VCC_3.3V</text>
<text x="198.7" y="200.5">EARTH</text>
<text x="216.9" y="198.2">VBAT_IN</text>
<text x="107.5" y="205.4">VBAT</text>
<text x="503.4" y="225.6">VBAT_IN</text>
</g>
<g font-size="2.5">
<text x="203.8" y="124.8">1</text>
<text x="208.4" y="120.3" transform="rotate(-90 208.4 120.3)">4</text>
<text x="203.8" y="131.6">2</text>
<text x="218" y="129.1">5</text>
<text x="203.8" y="134.6">3</text>
<text x="218" y="132.1">6</text>
<text x="218" y="135.1">7</text>
</g>
<g font-size="2.4" fill="#00f">
<text x="458.1" y="99.9">U6</text>
<text x="458.6" y="104.3">VIN</text>
<text x="467" y="107.6" transform="rotate(-90 467 107.6)">BOOST</text>
<text x="471.4" y="106.3">SW</text>
<text x="400.4" y="112.4">10uF/35V</text>
<text x="419.5" y="112.4">10uF/35V</text>
<text x="458.6" y="111.9">EN</text>
<text x="132.5" y="123.8">U2</text>
<text x="212.7" y="122.6">FDS5672</text>
<text x="458.6" y="123.6">VCC</text>
<text x="466" y="125.3" transform="rotate(-90 466 125.3)">AGND</text>
<text x="469.5" y="125.3" transform="rotate(-90 469.5 125.3)">PGND</text>
<text x="470.1" y="120.5">VFB</text>
<text x="127.8" y="129.9">BOOST</text>
<text x="136.1" y="129.9">SW</text>
<text x="471.7" y="129">MCP16311</text>
<text x="127.8" y="133.5">GND</text>
<text x="127.8" y="137.6">VFB</text>
<text x="134.8" y="133.5">VIN</text>
<text x="136.1" y="137.6">EN</text>
<text x="310.7" y="137.5">10uF/10V</text>
<text x="329.8" y="137.5">10uF/10V</text>
<text x="128.5" y="142.9">MCP16331</text>
<text x="181.2" y="138">10uF/35V</text>
<text x="197.9" y="138">10uF/35V</text>
<text x="247.7" y="140.8">47uF/35V</text>
<text x="209.3" y="149.8">SM4T18CAY</text>
<text x="168" y="206.9">1nF/2KV</text>
<text x="87" y="214.8">J3</text>
<text x="85.8" y="219.4">CON2</text>
<text x="431.3" y="216">U10</text>
<text x="427.3" y="222.1">BOOST</text>
<text x="427.3" y="225.7">GND</text>
<text x="434.3" y="225.7">VIN</text>
<text x="435.5" y="222.1">SW</text>
<text x="224.1" y="231.7" transform="rotate(-90 224.1 231.7)">D4</text>
<text x="239.3" y="231.7" transform="rotate(-90 239.3 231.7)">D5</text>
<text x="427.3" y="229.8">VFB</text>
<text x="435.5" y="229.8">EN</text>
<text x="480.7" y="230.3">10uF/35V</text>
<text x="497.4" y="230.3">10uF/35V</text>
<text x="428" y="235.1">MCP16331</text>
<text x="480.4" y="262.8">10uF/10V</text>
<text x="461.1" y="265">10uF/10V</text>
</g>
<g font-size="2.4">
<text x="468.5" y="99.2" transform="rotate(-90 468.5 99.2)">7</text>
<text x="455.1" y="102.7">4</text>
<text x="476.1" y="104.8">6</text>
<text x="455.1" y="110.4">3</text>
<text x="476.1" y="119">1</text>
<text x="455.1" y="122">2</text>
<text x="124.3" y="128.4">1</text>
<text x="124.3" y="132">2</text>
<text x="140.8" y="132">5</text>
<text x="140.8" y="128.4">6</text>
<text x="467.5" y="128.9" transform="rotate(-90 467.5 128.9)">8</text>
<text x="471.1" y="128.9" transform="rotate(-90 471.1 128.9)">5</text>
<text x="124.3" y="136">3</text>
<text x="140.8" y="136">4</text>
<text x="92.3" y="204.1">1</text>
<text x="92.3" y="209.2">2</text>
<text x="423.8" y="220.6">1</text>
<text x="440.3" y="220.6">6</text>
<text x="423.8" y="224.2">2</text>
<text x="440.3" y="224.2">5</text>
<text x="423.8" y="228.2">3</text>
<text x="440.3" y="228.2">4</text>
</g>
<g font-size="2.4" fill="#f00">
<text x="479.9" y="210.9">VCC3.3V2</text>
<text x="370.2" y="229.5">VCC3.3V2</text>
<text x="445.9" y="228.7">PWR_EN</text>
<text x="450.9" y="250.3">VCC3.3V2</text>
<text x="491.4" y="393.6">Title</text>
<text x="512.2" y="393.7">MICROPHOTO</text>
<text x="491.7" y="399.1">Size</text>
<text x="500.2" y="398.4">Document Number</text>
<text x="533.4" y="401.6">Author</text>
<text x="546.5" y="401.4">张猛</text>
<text x="556.2" y="401.6">Revision</text>
<text x="572" y="401.9">V1.1</text>
<text x="490.1" y="406">Date:</text>
<text x="492.3" y="402.6">A2</text>
<text x="500.5" y="406">Tuesday, January 02, 2018</text>
<text x="505.9" y="402.3">A2</text>
<text x="540.9" y="406">Sheet</text>
<text x="553.6" y="406">3</text>
<text x="561.2" y="406">of</text>
<text x="568.8" y="406">5</text>
</g>
<g font-size="2.3" fill="#00f">
<text x="513.9" y="98.2">T13</text>
<text x="235" y="126.1">T12</text>
<text x="212.4" y="136.3">Q3</text>
<text x="229.9" y="139.8">U3</text>
<text x="230" y="145.4">SMA</text>
</g>
<text font-size="2.1" fill="#00f" x="170" y="199">1M</text>
<g font-size="2" fill="#00f">
<text x="485" y="105">L3</text>
<text x="499.2" y="104.5">MSS6132-153</text>
<text x="435.7" y="110.1">R10</text>
<text x="448.2" y="110.4">1M</text>
<text x="508.6" y="109.9">R11</text>
<text x="508.6" y="112.4">52.3K/1%</text>
<text x="154.3" y="128.6">L2</text>
<text x="168.5" y="128.1">MSS6132-153</text>
<text x="508.6" y="126.9">R33</text>
<text x="508.6" y="129.4">10K/1%</text>
<text x="91" y="135.8">R5</text>
<text x="104" y="135.8">31.6K/1%</text>
<text x="113.9" y="141.1">R4</text>
<text x="113.9" y="142.9">10K/1%</text>
<text x="159.1" y="199.5">R7</text>
<text x="239.1" y="214.2">R9</text>
<text x="223.9" y="217">R8</text>
<text x="223.9" y="219.6">4.7K</text>
<text x="239.1" y="216.8">1K</text>
<text x="453.7" y="220.8">L4</text>
<text x="468" y="220.3">MSS6132-153</text>
<text x="389.7" y="228">R18</text>
<text x="402.2" y="227.7">52.3K/1%</text>
<text x="413.6" y="232.8">R17</text>
<text x="413.6" y="235.1">10K/1%</text>
</g>
</svg>
